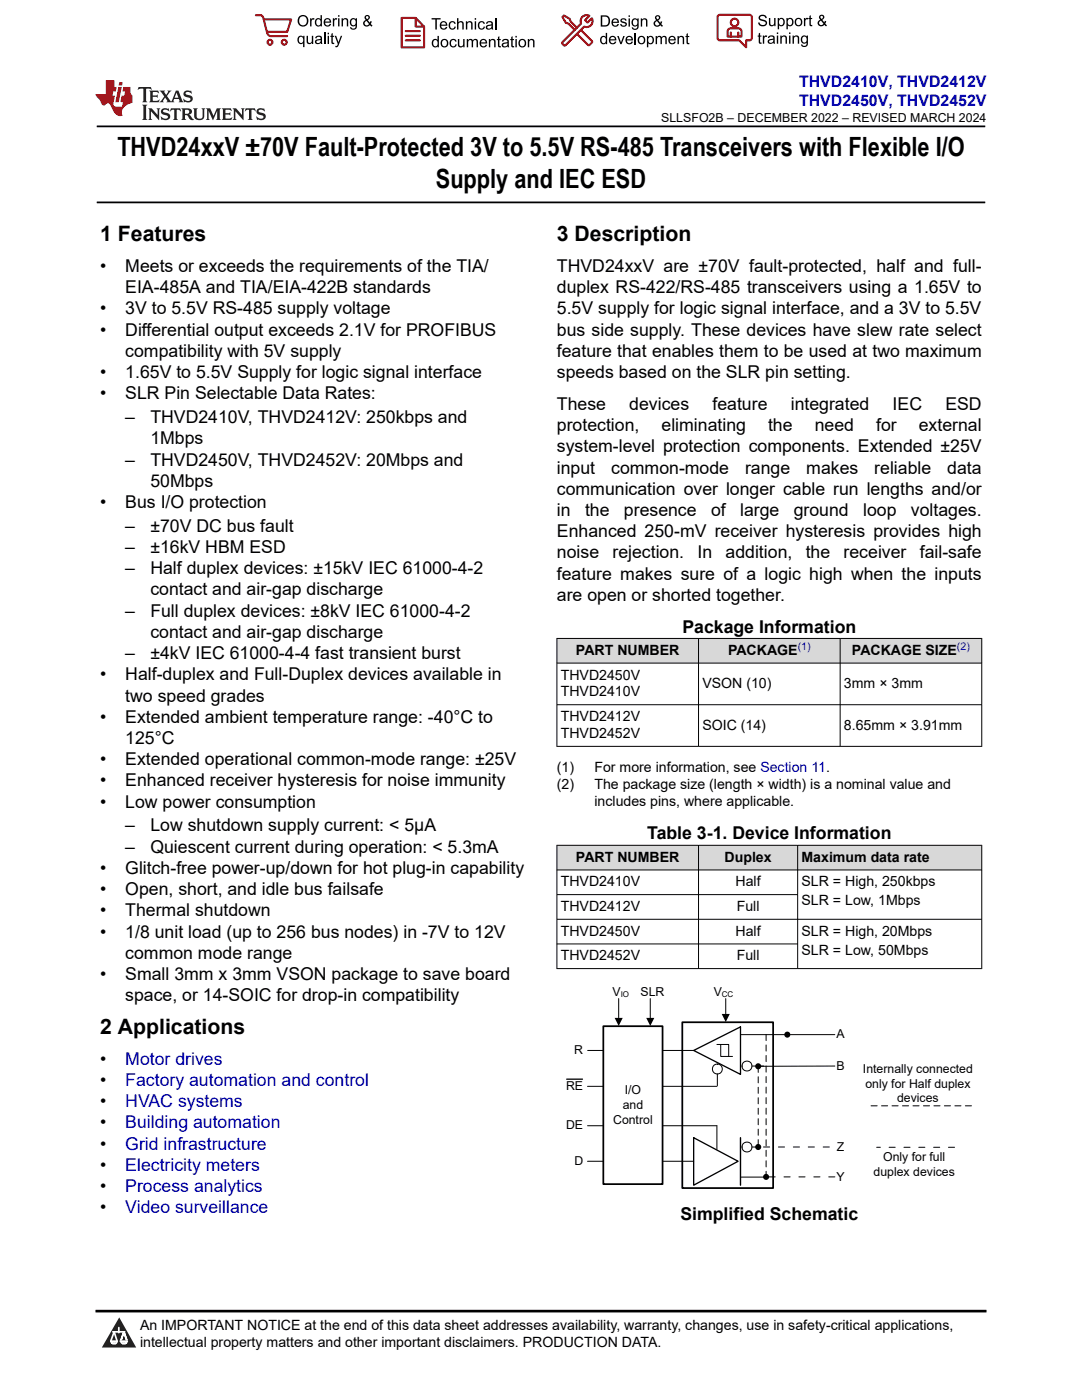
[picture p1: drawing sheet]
<svg xmlns="http://www.w3.org/2000/svg" width="216mm" height="279mm" viewBox="0 0 216 279" stroke-linecap="round" stroke-linejoin="round" font-family="sans-serif">
<path d="M19.3 25.2h177.3M19.3 40.4h177.3" fill="none" stroke="#000" stroke-width=".35"/>
<g fill="#d8d8d8">
<path d="M111.1 127.4h84.8v4.9h-84.8z" fill-rule="evenodd"/>
<path d="M111.2 127.5h28.1v4.8h-28.1z" fill-rule="evenodd"/>
<path d="M139.4 127.5h28.2v4.8h-28.2z" fill-rule="evenodd"/>
<path d="M167.7 127.5h28.1v4.8h-28.1z" fill-rule="evenodd"/>
</g>
<path d="M111.1 127.4h84.9M111.1 132.3h84.9M111.1 127.4v21.6M139.4 127.4v21.6M167.6 127.4v21.6M195.9 127.4v21.6M111.1 140.6h84.9M111.1 149h84.9" fill="none" stroke="#000" stroke-width=".2"/>
<g fill="#d8d8d8">
<path d="M111.1 168.7h84.8v4.9h-84.8z" fill-rule="evenodd"/>
<path d="M111.2 168.8h28.1v4.8h-28.1z" fill-rule="evenodd"/>
<path d="M139.4 168.8h19.7v4.8h-19.7z" fill-rule="evenodd"/>
<path d="M159.2 168.8h36.6v4.8h-36.6z" fill-rule="evenodd"/>
</g>
<path d="M111.1 168.7h84.9M111.1 173.6h84.9M111.1 178.5h48.1M111.1 168.6v24.8M139.4 168.6v24.8M159.2 168.6v24.8M195.9 168.6v24.8M111.1 188.4h48.1M196 183.5h-84.9M196 193.3h-84.9" fill="none" stroke="#000" stroke-width=".2"/>
<path d="M136.1 204h18.2v33.1h-18.2z" fill-rule="evenodd" fill="#fff"/>
<path d="M136.1 204h18.2v33.1h-18.2z" fill="none" stroke="#000" stroke-width=".35"/>
<path d="M117.2 216.8h25.9M117.3 209.6h21.1M143 208.4h2.4v2.4M143.8 208.4v2.4h2.4M147.8 206.5h9.3M117.2 231.8h21.2M117.2 224.7h25.9l-.1 4.7M147.8 234.9h5.1" fill="none" stroke="#000" stroke-width=".2"/>
<path d="M151.3 212.8v16.1M152.9 206.4v28.5" fill="none" stroke="#000" stroke-width=".2" stroke-dasharray="1.2 .9"/>
<path d="M138.4 209.6l9.4-4.7v9.5zM138.4 227.1l8.9 4.7-8.9 4.7z" fill="none" stroke="#000" stroke-width=".26"/>
<path d="M147.8 227.1v9.4" fill="none" stroke="#000" stroke-width=".28"/>
<circle cx="149.1" cy="228.9" r=".99" fill="#fff"/>
<g fill="none" stroke="#000" stroke-width=".2">
<path d="M150 228.9h1.5"/>
<circle cx="149.1" cy="228.9" r=".99"/>
</g>
<circle cx="149.1" cy="212.8" r=".99" fill="#fff"/>
<g fill="none" stroke="#000" stroke-width=".2">
<path d="M150 212.8h2.4"/>
<circle cx="149.1" cy="212.8" r=".99"/>
</g>
<circle cx="143.1" cy="213.4" r=".99" fill="#fff"/>
<g fill="none" stroke="#000" stroke-width=".2">
<path d="M143.1 214.3v2.4M157.7 206.5h8.9M166.6 212.8h-14.7"/>
<circle cx="143.1" cy="213.4" r=".99"/>
</g>
<g fill="#000">
<circle cx="151.3" cy="212.8" r=".6"/>
<circle cx="157.1" cy="206.5" r=".6"/>
</g>
<path d="M120.4 204.8h11.8v31.5h-11.8z" fill-rule="evenodd" fill="#fff"/>
<path d="M120.4 204.8h11.8v31.5h-11.8z" fill="none" stroke="#000" stroke-width=".35"/>
<path d="M123.5 199.3v4M129.8 199.3v4M144.8 199.3v3.2" fill="none" stroke="#000" stroke-width=".2"/>
<g fill="#000">
<path d="M122.6 203.1h1.7l-.8 1.7zM128.9 203.1h1.7l-.8 1.7zM144 202.4h1.6l-.8 1.6z"/>
<circle cx="151.3" cy="228.9" r=".6"/>
<circle cx="152.9" cy="234.9" r=".6"/>
</g>
<path d="M165.5 228.9h-13.6M166.6 234.9h-13.1" fill="none" stroke="#000" stroke-width=".2" stroke-dasharray="1.2 1.8"/>
<path d="M190.5 229h-15.6" fill="none" stroke="#000" stroke-width=".2" stroke-dasharray="1.2 1.7"/>
<path d="M113.1 215.4h3.1" fill="none" stroke="#000" stroke-width=".26"/>
<path d="M193.8 220.7h-20.4" fill="none" stroke="#000" stroke-width=".2" stroke-dasharray="1.2 .9"/>
<path d="M0 0h215.9v23.8h-215.9z" fill-rule="evenodd" fill="#fff"/>
<path d="M27.7 17.4l-.2 .6 .5-.3h.6v.1v2.2l-.2 .4h1l-.2-.4v-2.2v-.1h.5l.5 .3-.1-.6zM29.8 18.1l.2 .4v1.5l-.2 .4h1.9l.1-.6a1.08 1.08 0 0 1-1.3 .2v-.7h.6l.4 .2v-.6l-.4 .2h-.6v-.6l.2-.1a1 1 0 0 1 1 .2l-.1-.5zM31.8 18.1l1 1.1-1 1.2h.9l-.2-.2 .4-.7 .5 .7-.2 .2h1.6l-.2-.2 .1-.4h1l.1 .4-.1 .2h.9l-.2-.3-.8-2h-.5l-1 2.2-.8-1.1 .9-1.1h-.8l.2 .2-.5 .7-.3-.7 .1-.2zM35.2 18.5l.4 1h-.8zM36.8 18.2a.65 .65 0 0 0-.2 .7 .65 .65 0 0 0 .6 .5l.7 .2 .1 .2a.79 .79 0 0 1-.7 .4 .79 .79 0 0 1-.7-.5l.1 .7 .2-.1a.93 .93 0 0 0 1.1 .1 .93 .93 0 0 0 .4-1 1.46 1.46 0 0 0-1.2-.6l-.1-.3a1.09 1.09 0 0 1 1.2 .2l-.2-.6-.1 .1-.6-.2zM28.4 20.9l.2 .4v2.3l-.2 .3h1l-.2-.3v-2.3l.2-.4zM29.6 21.6l.2 .4v1.6l-.2 .3h.8l-.3-.3v-1.4l1.7 1.8v-2l.2-.4h-.8l.2 .2 .1 1.1-1.2-1.3zM32.3 21.8a.65 .65 0 0 0-.2 .7 .65 .65 0 0 0 .7 .4l.6 .2 .1 .2a.79 .79 0 0 1-.7 .4 .79 .79 0 0 1-.7-.5l.1 .7 .2-.1a.93 .93 0 0 0 1.1 .1 .93 .93 0 0 0 .4-.9 1.46 1.46 0 0 0-1.2-.6l-.1-.4a1.09 1.09 0 0 1 1.2 .2l-.2-.6-.1 .1-.6-.1zM34.1 21.6l-.1 .7a.63 .63 0 0 1 .7-.4l.1 1.7-.3 .3h1l-.2-.3v-1.7a.66 .66 0 0 1 .8 .4l-.1-.7zM36.2 21.6l.2 .4v1.6l-.2 .3h.9l-.2-.2v-.7h.5l.1 .2a.79 .79 0 0 0 1.2 .6l-1-.9a.61 .61 0 0 0 .6-.6 .61 .61 0 0 0-.5-.6zM36.9 21.9h.2a.47 .47 0 0 1 .5 .1 .47 .47 0 0 1 .1 .5l-.2 .2h-.6zM38.5 21.6l.2 .2a2.27 2.27 0 0 0 .4 2 1.04 1.04 0 0 0 1.7-.7v-1.3l.2-.2h-.8l.2 .4v1.1a.6 .6 0 0 1-.6 .6 .6 .6 0 0 1-.6-.6v-1.1l.3-.4zM41.1 21.6l.2 .4v1.6l-.2 .3h.7l-.2-.3v-1.5l.9 1.9 .8-1.9v1.5l-.2 .3h1l-.3-.3v-1.6l.3-.4h-.8l-.7 1.5-.7-1.5zM44.3 21.6l.2 .4v1.6l-.2 .3h1.9l.1-.5a1.09 1.09 0 0 1-1.3 .1v-.6h.6l.4 .1v-.6l-.4 .2h-.6v-.6l.2-.1a1.01 1.01 0 0 1 1 .3l-.1-.6zM46.4 21.6l.3 .4v1.6l-.3 .3h.8l-.2-.3v-1.4l1.6 1.8v-2l.2-.4h-.7l.2 .2v1.1l-1.2-1.3zM49 21.6l-.1 .7a.63 .63 0 0 1 .8-.4v1.7l-.3 .3h1l-.2-.3v-1.7a.66 .66 0 0 1 .8 .4l-.1-.7zM51.4 21.8a.65 .65 0 0 0-.2 .7 .65 .65 0 0 0 .6 .4l.6 .2 .2 .2a.79 .79 0 0 1-.8 .4 .79 .79 0 0 1-.6-.5l.1 .7 .2-.1a.93 .93 0 0 0 1 .1 .93 .93 0 0 0 .5-.9 1.46 1.46 0 0 0-1.3-.6l-.1-.4a1.09 1.09 0 0 1 1.3 .2l-.2-.6-.2 .1-.5-.1z" fill="#231f20"/>
<path d="M21.1 16v2.8h-2.1l.1 .3 .9 1a.95 .95 0 0 0 .9 .9 .59 .59 0 0 1 .6-.4 .59 .59 0 0 1 .5 .4l.4 .8a1.59 1.59 0 0 0 2.1 1.3 1.61 1.61 0 0 1 1-2.2l1-.4-.1-1.5a1.59 1.59 0 0 1-.4-1.6h-1.4l-.2 .9h.5l-.1 .8h-.5l-.2 1v.2l.4 .1-.2 .9h-.6a.73 .73 0 0 1-1.1-.7l.3-1.5h-.5l.2-.8h.5l.2-.9h-.5v-1.4zM23.6 17.4l-.6 3h.7l.6-3zM23.8 16.4l-.1 .7h.7l.1-.7z" fill="#ed1c24"/>
<g fill="#000">
<path d="M59.4 4.2a1.12 1.12 0 0 1 2.2 0 1.12 1.12 0 0 1-2.2 0zM59.9 3.5a.89 .89 0 0 0-.1 1.1 .89 .89 0 0 0 1.1 .4 .88 .88 0 0 0 .3-1.3 .88 .88 0 0 0-1.3-.2z" fill-rule="evenodd"/>
<path d="M59.5 7.3l.5-.2 .5 .3v-.3h.3v2.3h-.3v-.8a.74 .74 0 0 1-1 0 .74 .74 0 0 1-.1-1zM59.8 7.5a.57 .57 0 0 0-.2 .7 .57 .57 0 0 0 .8 .2 .57 .57 0 0 0 .1-.7 .57 .57 0 0 0-.7-.2z" fill-rule="evenodd"/>
<path d="M61.9 3.6h.2v.3l.2-.2 .3-.1 .2 .1-.1 .3a.36 .36 0 0 0-.5 0 .36 .36 0 0 0 0 .4v.9h-.3z" fill-rule="evenodd"/>
<path d="M61.2 7.1h.3v.9a.41 .41 0 0 0 .4 .6 .41 .41 0 0 0 .3-.6v-.9h.3v1.7h-.2v-.3a.58 .58 0 0 1-.7 .3 .58 .58 0 0 1-.4-.6z" fill-rule="evenodd"/>
<path d="M63 3.8l.5-.2 .5 .2v-.8h.2v2.3h-.2v-.2a.75 .75 0 0 1-1-.1 .75 .75 0 0 1-.1-1zM63.2 4a.57 .57 0 0 0-.1 .7 .57 .57 0 0 0 .8 .2 .57 .57 0 0 0 .1-.7 .57 .57 0 0 0-.8-.2z" fill-rule="evenodd"/>
<path d="M63 7.3a.74 .74 0 0 1 1-.1 .74 .74 0 0 1 .3 .9v.7h-.3v-.2a.57 .57 0 0 1-.8 .2 .57 .57 0 0 1-.2-.8l1-.3a.41 .41 0 0 0-.4-.4 .41 .41 0 0 0-.4 .4l-.3-.1zM63.2 8.2a.35 .35 0 0 0 .2 .5 .35 .35 0 0 0 .5-.3l.1-.4z" fill-rule="evenodd"/>
<path d="M65.4 6.5h.3v.3h-.3zM65.4 7.1h.3v1.7h-.3z" fill-rule="evenodd"/>
<path d="M64.8 3.8a.76 .76 0 0 1 .9-.1 .76 .76 0 0 1 .4 .8h-1.2a.47 .47 0 0 0 .3 .6 .47 .47 0 0 0 .6-.4l.3 .1a.82 .82 0 0 1-1.3 .3 .82 .82 0 0 1 0-1.3zM65 4l-.1 .3h.9l-.3-.4z" fill-rule="evenodd"/>
<path d="M66.4 3.6h.3v.3l.1-.2 .4-.1 .1 .1-.1 .3a.36 .36 0 0 0-.4 0 .36 .36 0 0 0-.1 .4v.9h-.3z" fill-rule="evenodd"/>
<path d="M66.1 6.7l.3-.1v.5h.3v.3h-.3v.9l.1 .2h.2v.3a.41 .41 0 0 1-.4-.1 .41 .41 0 0 1-.2-.4v-.9h-.2v-.3h.2z" fill-rule="evenodd"/>
<path d="M66.8 7.1h.3l.4 1.4 .5-1.4h.3l-.6 1.7a.57 .57 0 0 1-.8 .6v-.3a.37 .37 0 0 0 .5-.3z" fill-rule="evenodd"/>
<path d="M67.5 3h.2v.3h-.2zM67.5 3.6h.2v1.7h-.2z" fill-rule="evenodd"/>
<path d="M68.2 3.6h.2v.3a.58 .58 0 0 1 .7-.3 .58 .58 0 0 1 .4 .7v1h-.3v-1a.4 .4 0 0 0-.4-.5 .4 .4 0 0 0-.4 .6v.9h-.2z" fill-rule="evenodd"/>
<path d="M70 3.8l.5-.2 .5 .2v-.2h.2v1.5a.71 .71 0 0 1-.5 .8 .71 .71 0 0 1-.8-.5h.2a.46 .46 0 0 0 .6 .3 .46 .46 0 0 0 .3-.6 .78 .78 0 0 1-1.1-.2 .78 .78 0 0 1 .1-1.1zM70.2 4a.53 .53 0 0 0-.1 .8 .53 .53 0 0 0 .8 0 .54 .54 0 0 0 0-.7 .54 .54 0 0 0-.7-.1z" fill-rule="evenodd"/>
<path d="M72.9 3.1a.53 .53 0 0 1 .8 .1 .53 .53 0 0 1-.3 .8l.4 .5 .1-.3 .3 .1-.2 .5 .3 .3-.2 .2-.3-.3a.71 .71 0 0 1-1.2 .1 .71 .71 0 0 1 .4-1.1l-.3-.5zM73 3.5a.3 .3 0 0 0 .6 0 .3 .3 0 0 0-.6 0zM72.9 4.3a.45 .45 0 0 0 0 .7 .45 .45 0 0 0 .7-.2l-.5-.6z" fill-rule="evenodd"/>
<path d="M86.1 3.6h1.8v.3h-.7v2h-.3v-2h-.8z" fill-rule="evenodd"/>
<path d="M86.3 8l.5-.2 .5 .2v-.8h.3v2.2h-.3v-.2a.76 .76 0 0 1-1 0 .76 .76 0 0 1-.1-1zM86.6 8.1a.58 .58 0 0 0-.2 .8 .58 .58 0 0 0 .8 .2 .58 .58 0 0 0 .1-.8 .58 .58 0 0 0-.7-.2z" fill-rule="evenodd"/>
<path d="M88.2 7.9a.81 .81 0 0 1 1.1 .2 .81 .81 0 0 1-.2 1.1 .81 .81 0 0 1-1.1-.1l-.1-.8zM88.3 8.1a.57 .57 0 0 0 0 .9 .57 .57 0 0 0 .8 0 .57 .57 0 0 0 0-.8 .57 .57 0 0 0-.8-.1z" fill-rule="evenodd"/>
<path d="M88 4.4a.77 .77 0 0 1 .9-.1 .77 .77 0 0 1 .4 .8h-1.3a.48 .48 0 0 0 .4 .6 .48 .48 0 0 0 .6-.3h.3a.83 .83 0 0 1-1.3 .4 .83 .83 0 0 1 0-1.4zM88.2 4.6l-.2 .3h1l-.3-.4z" fill-rule="evenodd"/>
<path d="M89.7 4.4a.7 .7 0 0 1 1.2 .3l-.2 .1a.45 .45 0 0 0-.6-.3 .45 .45 0 0 0-.3 .6 .45 .45 0 0 0 .3 .6 .45 .45 0 0 0 .6-.4h.3a.76 .76 0 0 1-1.1 .6 .76 .76 0 0 1-.3-1.1z" fill-rule="evenodd"/>
<path d="M89.9 8a.7 .7 0 0 1 1.2 .3h-.3a.45 .45 0 0 0-.5-.3 .45 .45 0 0 0-.3 .6 .45 .45 0 0 0 .3 .6 .45 .45 0 0 0 .6-.4l.2 .1a.76 .76 0 0 1-1 .5 .76 .76 0 0 1-.4-1.1z" fill-rule="evenodd"/>
<path d="M91.2 3.6h.3v.8a.59 .59 0 0 1 .7-.2 .59 .59 0 0 1 .3 .7v1h-.2v-1a.4 .4 0 0 0-.5-.4 .4 .4 0 0 0-.3 .5v.9h-.3z" fill-rule="evenodd"/>
<path d="M91.4 7.8h.2v.9a.41 .41 0 0 0 .5 .5 .41 .41 0 0 0 .3-.5v-.9h.3v1.6h-.3v-.2a.58 .58 0 0 1-.7 .3 .58 .58 0 0 1-.3-.7z" fill-rule="evenodd"/>
<path d="M93 4.2h.2v.3a.59 .59 0 0 1 .7-.3 .59 .59 0 0 1 .4 .7v1h-.3v-1a.41 .41 0 0 0-.4-.5 .41 .41 0 0 0-.4 .6v.9h-.2z" fill-rule="evenodd"/>
<path d="M93.1 7.8h.3v.2a.56 .56 0 0 1 1 0 .54 .54 0 0 1 .6-.2 .54 .54 0 0 1 .4 .5v1.1h-.3v-1a.34 .34 0 0 0-.3-.4 .34 .34 0 0 0-.4 .3v1.1h-.3v-1a.38 .38 0 0 0-.5-.4 .38 .38 0 0 0-.2 .6v.8h-.3z" fill-rule="evenodd"/>
<path d="M94.7 3.6h.3v.3h-.3zM94.7 4.2h.3v1.7h-.3z" fill-rule="evenodd"/>
<path d="M95.5 4.4a.7 .7 0 0 1 1.3 .3l-.3 .1a.45 .45 0 0 0-.6-.3 .45 .45 0 0 0-.3 .6 .45 .45 0 0 0 .3 .6 .45 .45 0 0 0 .6-.4h.3a.76 .76 0 0 1-1.1 .6 .76 .76 0 0 1-.3-1.1z" fill-rule="evenodd"/>
<path d="M95.9 8a.77 .77 0 0 1 .9-.2 .77 .77 0 0 1 .4 .9h-1.2a.48 .48 0 0 0 .3 .5 .48 .48 0 0 0 .6-.3h.3a.83 .83 0 0 1-1.3 .4 .83 .83 0 0 1 0-1.3zM96.1 8.1l-.1 .4h.9l-.2-.5z" fill-rule="evenodd"/>
<path d="M97.5 7.8h.3v.2a.59 .59 0 0 1 .7-.2 .59 .59 0 0 1 .4 .6v1h-.3v-1a.41 .41 0 0 0-.5-.4 .41 .41 0 0 0-.3 .5v.9h-.3z" fill-rule="evenodd"/>
<path d="M97.1 4.4a.74 .74 0 0 1 1-.1 .74 .74 0 0 1 .3 .9v.7h-.3v-.2a.59 .59 0 0 1-.8 .2 .59 .59 0 0 1-.3-.8l1.1-.3a.42 .42 0 0 0-.4-.4 .42 .42 0 0 0-.5 .4l-.2-.1zM97.3 5.3a.36 .36 0 0 0 .2 .5 .36 .36 0 0 0 .5-.2l.1-.5z" fill-rule="evenodd"/>
<path d="M99.4 7.4l.2-.2v.6h.3v.2h-.3v1l.1 .2h.2l.1 .2a.41 .41 0 0 1-.5 0 .41 .41 0 0 1-.1-.4v-1h-.2v-.2h.2z" fill-rule="evenodd"/>
<path d="M100.3 8a.74 .74 0 0 1 .9-.2 .74 .74 0 0 1 .3 .9l.1 .7h-.3v-.2a.59 .59 0 0 1-.8 .3 .59 .59 0 0 1-.3-.8l1-.3a.42 .42 0 0 0-.3-.4 .42 .42 0 0 0-.5 .3h-.3zM100.5 8.8a.36 .36 0 0 0 .1 .5 .36 .36 0 0 0 .5-.2l.2-.5z" fill-rule="evenodd"/>
<path d="M102 7.4l.3-.2v.6h.3v.2h-.3v1l.1 .2h.2v.2a.41 .41 0 0 1-.5 0 .41 .41 0 0 1-.1-.4v-1h-.2v-.2h.2z" fill-rule="evenodd"/>
<path d="M102.8 7.2h.3v.3h-.3zM102.8 7.8h.3v1.6h-.3z" fill-rule="evenodd"/>
<path d="M103.7 7.9a.81 .81 0 0 1 1.1 .2 .81 .81 0 0 1-.1 1.1 .81 .81 0 0 1-1.2-.1v-.8zM103.9 8.1a.57 .57 0 0 0-.1 .9 .57 .57 0 0 0 .8 0 .57 .57 0 0 0 0-.8 .57 .57 0 0 0-.7-.1z" fill-rule="evenodd"/>
<path d="M105.3 7.8h.3v.2a.59 .59 0 0 1 .7-.2 .59 .59 0 0 1 .4 .6v1h-.3v-1a.41 .41 0 0 0-.5-.4 .41 .41 0 0 0-.3 .5v.9h-.3z" fill-rule="evenodd"/>
<path d="M119.9 3.1h.7a1.12 1.12 0 0 1 1.1 1.1 1.12 1.12 0 0 1-1 1.1h-.8zM120.2 3.3v1.7h.4a.86 .86 0 0 0 .8-.8 .86 .86 0 0 0-.8-.9z" fill-rule="evenodd"/>
<path d="M119.9 7.4l.5-.3 .5 .3v-.8h.2v2.2h-.2v-.2a.75 .75 0 0 1-1 0 .75 .75 0 0 1-.1-1zM120.1 7.5a.57 .57 0 0 0-.1 .8 .57 .57 0 0 0 .8 .2 .57 .57 0 0 0 .1-.8 .57 .57 0 0 0-.8-.2z" fill-rule="evenodd"/>
<path d="M121.7 7.4a.76 .76 0 0 1 .9-.2 .76 .76 0 0 1 .4 .9h-1.2a.47 .47 0 0 0 .3 .5 .47 .47 0 0 0 .6-.3h.3a.82 .82 0 0 1-1.3 .4 .82 .82 0 0 1 0-1.3zM121.9 7.5l-.1 .3h.9l-.3-.4z" fill-rule="evenodd"/>
<path d="M122.2 3.9a.76 .76 0 0 1 .9-.2 .76 .76 0 0 1 .4 .9h-1.2a.47 .47 0 0 0 .4 .5 .47 .47 0 0 0 .5-.3h.3a.82 .82 0 0 1-1.3 .4 .82 .82 0 0 1 0-1.3zM122.5 4l-.2 .3h.9l-.2-.4z" fill-rule="evenodd"/>
<path d="M123.9 3.8a.71 .71 0 0 1 1.1 .3h-.2a.32 .32 0 0 0-.4-.3 .32 .32 0 0 0-.3 .4h.1a.75 .75 0 0 1 .9 .8 .72 .72 0 0 1-.7 .3 .72 .72 0 0 1-.7-.5h.3a.36 .36 0 0 0 .4 .4 .36 .36 0 0 0 .3-.5 .8 .8 0 0 1-.9-.7z" fill-rule="evenodd"/>
<path d="M123.2 7.2h.3l.4 1.3 .5-1.3h.3l-.7 1.6h-.2z" fill-rule="evenodd"/>
<path d="M125.4 3.1h.3v.3h-.3zM125.4 3.7h.3v1.6h-.3z" fill-rule="evenodd"/>
<path d="M125 7.4a.76 .76 0 0 1 .9-.2 .76 .76 0 0 1 .4 .9h-1.2a.47 .47 0 0 0 .3 .5 .47 .47 0 0 0 .6-.3h.3a.82 .82 0 0 1-1.3 .4 .82 .82 0 0 1 0-1.3zM125.2 7.5l-.1 .3h.9l-.2-.4z" fill-rule="evenodd"/>
<path d="M126.2 3.9l.5-.3 .5 .3v-.2h.2v1.4a.71 .71 0 0 1-.5 .8 .71 .71 0 0 1-.8-.5l.2 .1a.46 .46 0 0 0 .6 .2 .46 .46 0 0 0 .3-.6 .78 .78 0 0 1-1.1-.1 .78 .78 0 0 1 .1-1.1zM126.4 4a.53 .53 0 0 0-.1 .8 .53 .53 0 0 0 .8 0 .54 .54 0 0 0 0-.7 .54 .54 0 0 0-.7-.1z" fill-rule="evenodd"/>
<path d="M127.5 7.3a.8 .8 0 0 1 1.1 .2 .8 .8 0 0 1-.1 1.1 .8 .8 0 0 1-1.2-.1v-.8zM127.7 7.5a.56 .56 0 0 0-.1 .9 .56 .56 0 0 0 .8-.1 .56 .56 0 0 0 0-.7 .56 .56 0 0 0-.7-.1z" fill-rule="evenodd"/>
<path d="M127.9 3.7h.2v.2a.58 .58 0 0 1 .7-.2 .58 .58 0 0 1 .4 .6v1h-.3v-1a.4 .4 0 0 0-.4-.4 .4 .4 0 0 0-.4 .5v.9h-.2z" fill-rule="evenodd"/>
<path d="M129.1 7.2h.2v.2a.72 .72 0 0 1 1-.1 .72 .72 0 0 1 .2 1 .64 .64 0 0 1-.5 .5 .64 .64 0 0 1-.6-.2v.8h-.3zM129.5 7.5a.56 .56 0 0 0-.2 .8 .56 .56 0 0 0 .8 .2 .56 .56 0 0 0 .1-.8 .56 .56 0 0 0-.7-.2z" fill-rule="evenodd"/>
<path d="M130.8 7.2h.3v.2a.55 .55 0 0 1 .9 0 .53 .53 0 0 1 .6-.3 .53 .53 0 0 1 .4 .6v1.1h-.2v-1a.34 .34 0 0 0-.3-.4 .34 .34 0 0 0-.4 .3v1.1h-.3v-1a.37 .37 0 0 0-.5-.4 .37 .37 0 0 0-.2 .6v.8h-.3z" fill-rule="evenodd"/>
<path d="M130.8 3.2a.53 .53 0 0 1 .9 .1 .53 .53 0 0 1-.4 .8l.4 .5 .2-.4 .2 .1-.2 .5 .4 .3-.2 .3-.3-.4a.71 .71 0 0 1-1.2 .1 .71 .71 0 0 1 .3-1.1l-.2-.5zM130.9 3.6a.3 .3 0 0 0 .6 0 .3 .3 0 0 0-.6 0zM130.9 4.3a.45 .45 0 0 0 0 .7 .45 .45 0 0 0 .7-.2l-.5-.6z" fill-rule="evenodd"/>
<path d="M133.6 7.4a.76 .76 0 0 1 .9-.2 .76 .76 0 0 1 .3 .9h-1.2a.47 .47 0 0 0 .4 .5 .47 .47 0 0 0 .6-.3h.2a.82 .82 0 0 1-1.2 .4 .82 .82 0 0 1 0-1.3zM133.8 7.5l-.2 .3h1l-.3-.4z" fill-rule="evenodd"/>
<path d="M135.2 7.2h.2v.2a.58 .58 0 0 1 .7-.2 .58 .58 0 0 1 .4 .6v1h-.3v-1a.4 .4 0 0 0-.4-.4 .4 .4 0 0 0-.3 .5v.9h-.3z" fill-rule="evenodd"/>
<path d="M137 6.8l.3-.2v.6h.2v.2h-.2v1v.2h.2l.1 .2a.41 .41 0 0 1-.5 0 .41 .41 0 0 1-.1-.5v-.9h-.2v-.2h.2z" fill-rule="evenodd"/>
<path d="M151.6 3.1a.88 .88 0 0 1 1.4 .5h-.3a.49 .49 0 0 0-.5-.5 .49 .49 0 0 0-.5 .6l.1 .1a1.06 1.06 0 0 1 1.2 1 .95 .95 0 0 1-.9 .4 .95 .95 0 0 1-.8-.7h.3a.58 .58 0 0 0 .6 .5 .58 .58 0 0 0 .5-.6l-.2-.1a.95 .95 0 0 1-1.1-.9z" fill-rule="evenodd"/>
<path d="M151.4 6.7l.3-.2v.6h.2v.2h-.2v1v.2h.2l.1 .2a.41 .41 0 0 1-.5 0 .41 .41 0 0 1-.1-.5v-.9h-.2v-.2h.2z" fill-rule="evenodd"/>
<path d="M152.2 7.1h.3v.2l.1-.2h.4h.1l-.1 .3a.36 .36 0 0 0-.4 0 .36 .36 0 0 0-.1 .5v.8h-.3z" fill-rule="evenodd"/>
<path d="M153.3 7.3a.74 .74 0 0 1 1-.2 .74 .74 0 0 1 .3 .9l.1 .7h-.3l-.1-.2a.57 .57 0 0 1-.8 .3 .57 .57 0 0 1-.1-.9l.9-.2a.41 .41 0 0 0-.4-.4 .41 .41 0 0 0-.4 .3h-.3zM153.5 8.1a.35 .35 0 0 0 .2 .5 .35 .35 0 0 0 .5-.2l.1-.5z" fill-rule="evenodd"/>
<path d="M153.4 3.6h.3v.9a.41 .41 0 0 0 .4 .5 .41 .41 0 0 0 .4-.5v-.9h.2v1.6h-.2v-.2a.58 .58 0 0 1-.7 .2 .58 .58 0 0 1-.4-.6z" fill-rule="evenodd"/>
<path d="M155 6.5h.3v.3h-.3zM155 7.1h.3v1.6h-.3z" fill-rule="evenodd"/>
<path d="M155.2 3.6h.2v.2a.72 .72 0 0 1 1-.1 .72 .72 0 0 1 .2 1 .64 .64 0 0 1-.5 .5 .64 .64 0 0 1-.6-.2v.8h-.3zM155.6 3.9a.56 .56 0 0 0-.2 .8 .56 .56 0 0 0 .8 .2 .56 .56 0 0 0 .1-.8 .56 .56 0 0 0-.7-.2z" fill-rule="evenodd"/>
<path d="M155.7 7.1h.3v.2a.58 .58 0 0 1 .7-.2 .58 .58 0 0 1 .3 .6v1h-.3v-1a.4 .4 0 0 0-.4-.4 .4 .4 0 0 0-.3 .5v.9h-.3z" fill-rule="evenodd"/>
<path d="M156.9 3.6h.3v.2a.72 .72 0 0 1 .9-.1 .72 .72 0 0 1 .2 1 .64 .64 0 0 1-.4 .5 .64 .64 0 0 1-.7-.2v.8h-.3zM157.3 3.9a.56 .56 0 0 0-.1 .8 .56 .56 0 0 0 .7 .2 .56 .56 0 0 0 .2-.8 .56 .56 0 0 0-.8-.2z" fill-rule="evenodd"/>
<path d="M157.4 6.5h.3v.3h-.3zM157.4 7.1h.3v1.6h-.3z" fill-rule="evenodd"/>
<path d="M158.1 7.1h.3v.2a.58 .58 0 0 1 .7-.2 .58 .58 0 0 1 .4 .6v1h-.3v-1a.4 .4 0 0 0-.5-.4 .4 .4 0 0 0-.3 .5v.9h-.3z" fill-rule="evenodd"/>
<path d="M158.8 3.7a.8 .8 0 0 1 1.1 .2 .8 .8 0 0 1-.1 1.1 .8 .8 0 0 1-1.1-.1l-.1-.8zM159 3.9a.56 .56 0 0 0-.1 .9 .56 .56 0 0 0 .9 0 .56 .56 0 0 0-.1-.8 .56 .56 0 0 0-.7-.1z" fill-rule="evenodd"/>
<path d="M160 7.3l.5-.2 .5 .2v-.2h.2v1.4a.71 .71 0 0 1-.5 .9 .71 .71 0 0 1-.9-.5h.3a.46 .46 0 0 0 .6 .2 .46 .46 0 0 0 .2-.6 .78 .78 0 0 1-1-.1 .78 .78 0 0 1 .1-1.1zM160.2 7.4a.53 .53 0 0 0-.1 .8 .53 .53 0 0 0 .8 0 .54 .54 0 0 0 0-.7 .54 .54 0 0 0-.7-.1z" fill-rule="evenodd"/>
<path d="M160.4 3.6h.3v.2l.1-.2h.4h.1l-.1 .3a.36 .36 0 0 0-.4 0 .36 .36 0 0 0-.1 .5v.8h-.3z" fill-rule="evenodd"/>
<path d="M161.5 3.2l.3-.2v.6h.3v.2h-.3v1v.2h.3v.2a.41 .41 0 0 1-.5 0 .41 .41 0 0 1-.1-.5v-.9h-.2v-.2h.2z" fill-rule="evenodd"/>
<path d="M163.6 3.1a.53 .53 0 0 1 .8 .1 .53 .53 0 0 1-.3 .8l.4 .5 .1-.3h.3l-.2 .5 .3 .3-.2 .3-.3-.3a.71 .71 0 0 1-1.2 .1 .71 .71 0 0 1 .4-1.2l-.3-.5zM163.7 3.5a.3 .3 0 0 0 .5 0 .3 .3 0 0 0-.5 0zM163.6 4.2a.45 .45 0 0 0 0 .8 .45 .45 0 0 0 .7-.3l-.5-.6z" fill-rule="evenodd"/>
</g>
<path d="M64.8 6.5v2.3M98.9 3.6v2.3M126.8 6.6v2.2" fill="none" stroke="#000" stroke-width=".28"/>
<g fill="none" stroke="#de0000" stroke-width=".42">
<path d="M51.1 3l1 .1a1.4 1.4 0 0 1 .6 1.2l.7 2.5a.95 .95 0 0 0 1.1 .4h2.8M52.7 3.9h5.4l-.8 2.4h-4M80.1 3.6h2.8v1.7h1.7v4.2h-4.5zM81 7.1h2.8M81 6.2h2.8M81 8.1h2.8M82.9 3.6l1.7 1.7M115.1 5.5l-1.3-1.2-.1-.5-1.2-.7-.3 .3 .7 1.1 .5 .2 1.3 1.3M115.9 6l2.2 2.2v.3l-.5 .5h-.3l-2.2-2.2zM115.9 6l.7-.7a1.19 1.19 0 0 0 1.3-.3 1.19 1.19 0 0 0 .2-1.4l-.9 .9-.4-.5 .8-.8a1.19 1.19 0 0 0-1.4 .1 1.19 1.19 0 0 0-.2 1.4l-3.8 3.7v.3l.3 .3h.3l2.3-2.2M143.2 3.2l.4-.2h6l.4 .2v4.4l-.2 .4-.9 .1v1.3l-1.4-1.3h-3.9l-.4-.3zM145.4 5.8l.4-.1h1.6a.61 .61 0 0 1 .6 .6v1h-2.8v-1z"/>
<path d="M145.8 6.5v.8M147.3 6.5v.8"/>
<circle cx="53.9" cy="8.4" r=".49"/>
<circle cx="56.7" cy="8.4" r=".49"/>
<circle cx="146.6" cy="4.5" r=".75"/>
</g>
<path d="M0 261.4h215.9v18h-215.9z" fill-rule="evenodd" fill="#fff"/>
<path d="M23.8 262.9l3.4 6h-6.9z" fill="#231f20"/>
<path d="M22.1 267.7h1.3l-.4 .5h-.3a.55 .55 0 0 1-.6-.5z" fill-rule="evenodd" fill="#fff"/>
<path d="M22.1 267.7h1.3l-.4 .5h-.3a.55 .55 0 0 1-.6-.5z" fill="none" stroke="#231f20" stroke-width=".34"/>
<path d="M22.1 267.7h1.3l-.4 .5h-.5zM22.6 265.8h.1M22.6 265.8h2.3zM23.7 265.9h.1M23.7 264.9v1zM24 267.7h.1" fill="none" stroke="#fff" stroke-width=".34"/>
<path d="M24.7 265.8l-.7 1.9z" fill="#fff"/>
<path d="M24.7 265.8l-.7 1.9z" fill="none" stroke="#fff" stroke-width=".34"/>
<path d="M24.7 265.8l.7 1.9z" fill="#fff"/>
<path d="M22.8 265.8l-.7 1.9zM22.8 265.8l.6 1.9zM24.7 265.8l.7 1.9zM25.3 267.7h.1" fill="none" stroke="#fff" stroke-width=".34"/>
<path d="M24.1 267.7h1.3a.65 .65 0 0 1-.6 .5 .65 .65 0 0 1-.7-.5z" fill-rule="evenodd" fill="#fff"/>
<path d="M24.1 267.7h1.3a.65 .65 0 0 1-.6 .5 .65 .65 0 0 1-.7-.5z" fill="none" stroke="#231f20" stroke-width=".34"/>
<path d="M24 267.7h.1M24.1 267.7h1.3l-.4 .5h-.5z" fill="none" stroke="#fff" stroke-width=".34"/>
<path d="M19 261.7h177.8" fill="none" stroke="#000" stroke-width=".53"/>
<g font-size="5.3">
<text x="23.4" y="31.2">THVD24xxV ±70V Fault-Protected 3V to 5.5V RS-485 Transceivers with Flexible I/O</text>
<text x="87" y="37.5">Supply and IEC ESD</text>
</g>
<g font-size="4.2">
<text x="20" y="48.1">1 Features</text>
<text x="111.1" y="48.1">3 Description</text>
<text x="20" y="206.4">2 Applications</text>
</g>
<g font-size="3.5">
<text x="20" y="54.3">•</text>
<text x="25" y="54.3">Meets or exceeds the requirements of the TIA/</text>
<text x="25" y="58.5">EIA-485A and TIA/EIA-422B standards</text>
<text x="111.1" y="54.3">THVD24xxV are ±70V fault-protected, half and full-</text>
<text x="111.1" y="58.5">duplex RS-422/RS-485 transceivers using a 1.65V to</text>
<text x="20" y="62.8">•</text>
<text x="25" y="62.8">3V to 5.5V RS-485 supply voltage</text>
<text x="111.1" y="62.8">5.5V supply for logic signal interface, and a 3V to 5.5V</text>
<text x="20" y="67">•</text>
<text x="25" y="67">Differential output exceeds 2.1V for PROFIBUS</text>
<text x="25" y="71.2">compatibility with 5V supply</text>
<text x="111.1" y="71.2">feature that enables them to be used at two maximum</text>
<text x="111.1" y="67">bus side supply. These devices have slew rate select</text>
<text x="20" y="75.5">•</text>
<text x="25" y="75.5">1.65V to 5.5V Supply for logic signal interface</text>
<text x="111.1" y="75.5">speeds based on the SLR pin setting.</text>
<text x="20" y="79.7">•</text>
<text x="25" y="79.7">SLR Pin Selectable Data Rates:</text>
<text x="111.1" y="81.8">These</text>
<text x="125.6" y="81.8">devices</text>
<text x="142.2" y="81.8">feature</text>
<text x="157.8" y="81.8">integrated</text>
<text x="178.1" y="81.8">IEC</text>
<text x="188.6" y="81.8">ESD</text>
<text x="25" y="84.4">–</text>
<text x="30" y="84.4">THVD2410V, THVD2412V: 250kbps and</text>
<text x="30" y="88.7">1Mbps</text>
<text x="111.1" y="86">protection,</text>
<text x="132" y="86">eliminating</text>
<text x="153.3" y="86">the</text>
<text x="162.6" y="86">need</text>
<text x="174.8" y="86">for</text>
<text x="183.3" y="86">external</text>
<text x="25" y="92.9">–</text>
<text x="30" y="92.9">THVD2450V, THVD2452V: 20Mbps and</text>
<text x="111.1" y="94.5">input</text>
<text x="111.1" y="90.3">system-level protection components. Extended ±25V</text>
<text x="122" y="94.5">common-mode</text>
<text x="148.7" y="94.5">range</text>
<text x="160.9" y="94.5">makes</text>
<text x="174.5" y="94.5">reliable</text>
<text x="189" y="94.5">data</text>
<text x="20" y="101.4">•</text>
<text x="25" y="101.4">Bus I/O protection</text>
<text x="30" y="97.1">50Mbps</text>
<text x="111.1" y="98.7">communication over longer cable run lengths and/or</text>
<text x="25" y="106.1">–</text>
<text x="30" y="106.1">±70V DC bus fault</text>
<text x="111.1" y="103">in</text>
<text x="111.1" y="107.2">Enhanced 250-mV receiver hysteresis provides high</text>
<text x="116.7" y="103">the</text>
<text x="124.5" y="103">presence</text>
<text x="141.9" y="103">of</text>
<text x="147.7" y="103">large</text>
<text x="158.4" y="103">ground</text>
<text x="172.2" y="103">loop</text>
<text x="181.8" y="103">voltages.</text>
<text x="25" y="110.4">–</text>
<text x="30" y="110.4">±16kV HBM ESD</text>
<text x="111.1" y="111.4">noise</text>
<text x="122.2" y="111.4">rejection.</text>
<text x="139.2" y="111.4">In</text>
<text x="144.8" y="111.4">addition,</text>
<text x="160.8" y="111.4">the</text>
<text x="168.3" y="111.4">receiver</text>
<text x="183.5" y="111.4">fail-safe</text>
<text x="25" y="114.6">–</text>
<text x="30" y="114.6">Half duplex devices: ±15kV IEC 61000-4-2</text>
<text x="30" y="118.8">contact and air-gap discharge</text>
<text x="111.1" y="115.7">feature makes sure of a logic high when the inputs</text>
<text x="111.1" y="119.9">are open or shorted together.</text>
<text x="25" y="123.1">–</text>
<text x="30" y="123.1">Full duplex devices: ±8kV IEC 61000-4-2</text>
<text x="25" y="131.5">–</text>
<text x="30" y="127.3">contact and air-gap discharge</text>
<text x="30" y="131.5">±4kV IEC 61000-4-4 fast transient burst</text>
<text x="136.2" y="126.3">Package Information</text>
<text x="20" y="135.8">•</text>
<text x="25" y="135.8">Half-duplex and Full-Duplex devices available in</text>
<text x="25" y="140">two speed grades</text>
<text x="20" y="144.2">•</text>
<text x="25" y="144.2">Extended ambient temperature range: -40°C to</text>
<text x="25" y="148.5">125°C</text>
<text x="20" y="152.7">•</text>
<text x="25" y="152.7">Extended operational common-mode range: ±25V</text>
<text x="20" y="156.9">•</text>
<text x="20" y="161.2">•</text>
<text x="25" y="156.9">Enhanced receiver hysteresis for noise immunity</text>
<text x="25" y="161.2">Low power consumption</text>
<text x="25" y="165.9">–</text>
<text x="30" y="165.9">Low shutdown supply current: &lt; 5µA</text>
<text x="129.1" y="167.5">Table 3-1. Device Information</text>
<text x="25" y="170.2">–</text>
<text x="30" y="170.2">Quiescent current during operation: &lt; 5.3mA</text>
<text x="20" y="174.4">•</text>
<text x="20" y="178.6">•</text>
<text x="25" y="174.4">Glitch-free power-up/down for hot plug-in capability</text>
<text x="25" y="178.6">Open, short, and idle bus failsafe</text>
<text x="20" y="182.9">•</text>
<text x="25" y="182.9">Thermal shutdown</text>
<text x="20" y="187.1">•</text>
<text x="25" y="187.1">1/8 unit load (up to 256 bus nodes) in -7V to 12V</text>
<text x="25" y="191.3">common mode range</text>
<text x="20" y="195.6">•</text>
<text x="25" y="195.6">Small 3mm x 3mm VSON package to save board</text>
<text x="25" y="199.8">space, or 14-SOIC for drop-in compatibility</text>
<text x="20" y="212.5">•</text>
<text x="20" y="216.7">•</text>
<text x="20" y="221">•</text>
<text x="20" y="225.2">•</text>
<text x="20" y="229.4">•</text>
<text x="20" y="233.7">•</text>
<text x="20" y="237.9">•</text>
<text x="20" y="242.1">•</text>
<text x="135.8" y="243.5">Simplified Schematic</text>
</g>
<g font-size="3.5" fill="#00f">
<text x="25" y="212.5">Motor drives</text>
<text x="25" y="216.7">Factory automation and control</text>
<text x="25" y="221">HVAC systems</text>
<text x="25" y="225.2">Building automation</text>
<text x="25" y="229.4">Grid infrastructure</text>
<text x="25" y="233.7">Electricity meters</text>
<text x="25" y="237.9">Process analytics</text>
<text x="25" y="242.1">Video surveillance</text>
</g>
<g font-size="3.2" fill="#00f">
<text x="159.4" y="17.3">THVD2410V, THVD2412V</text>
<text x="159.4" y="21.1">THVD2450V, THVD2452V</text>
</g>
<g font-size="2.8">
<text x="114.9" y="130.7">PART NUMBER</text>
<text x="145.3" y="130.7">PACKAGE</text>
<text x="170" y="130.7">PACKAGE SIZE</text>
<text x="111.9" y="135.6">THVD2450V</text>
<text x="140.2" y="137.3">VSON (10)</text>
<text x="168.4" y="137.3">3mm × 3mm</text>
<text x="111.9" y="139">THVD2410V</text>
<text x="111.9" y="143.9">THVD2412V</text>
<text x="111.9" y="147.3">THVD2452V</text>
<text x="140.2" y="145.6">SOIC (14)</text>
<text x="168.4" y="145.6">8.65mm × 3.91mm</text>
<text x="111.1" y="154.1">(1)</text>
<text x="118.6" y="154.1">For more information, see Section 11.</text>
<text x="111.1" y="157.5">(2)</text>
<text x="118.6" y="157.5">The package size (length × width) is a nominal value and</text>
<text x="118.6" y="160.9">includes pins, where applicable.</text>
<text x="114.9" y="172">PART NUMBER</text>
<text x="144.6" y="172">Duplex</text>
<text x="159.9" y="172">Maximum data rate</text>
<text x="111.9" y="176.9">THVD2410V</text>
<text x="146.8" y="176.9">Half</text>
<text x="159.9" y="176.9">SLR = High, 250kbps</text>
<text x="111.9" y="181.8">THVD2412V</text>
<text x="147" y="181.8">Full</text>
<text x="159.9" y="180.7">SLR = Low, 1Mbps</text>
<text x="111.9" y="186.7">THVD2450V</text>
<text x="111.9" y="191.7">THVD2452V</text>
<text x="146.8" y="186.7">Half</text>
<text x="147" y="191.7">Full</text>
<text x="159.9" y="186.7">SLR = High, 20Mbps</text>
<text x="159.9" y="190.5">SLR = Low, 50Mbps</text>
<text x="27.9" y="265.5">An IMPORTANT NOTICE at the end of this data sheet addresses availability, warranty, changes, use in safety-critical applications,</text>
<text x="27.9" y="268.9">intellectual property matters and other important disclaimers. PRODUCTION DATA.</text>
</g>
<g font-size="2.5">
<text x="131.9" y="24.3">SLLSFO2B – DECEMBER 2022 – REVISED MARCH 2024</text>
<text x="122.2" y="198.7">V</text>
<text x="127.8" y="198.7">SLR</text>
<text x="142.4" y="198.7">V</text>
<text x="166.9" y="207.2">A</text>
<text x="114.6" y="210.4">R</text>
<text x="166.9" y="213.5">B</text>
<text x="172.2" y="214.1">Internally connected</text>
<text x="112.9" y="217.5">RE</text>
<text x="124.3" y="221.3">and</text>
<text x="124.7" y="218.4">I/O</text>
<text x="172.7" y="217.1">only for Half duplex</text>
<text x="179" y="220">devices</text>
<text x="112.9" y="225.4">DE</text>
<text x="122.3" y="224.2">Control</text>
<text x="114.6" y="232.5">D</text>
<text x="167" y="229.6">Z</text>
<text x="176.2" y="231.7">Only for full</text>
<text x="166.9" y="235.7">Y</text>
<text x="174.3" y="234.6">duplex devices</text>
</g>
<g font-size="2.1" fill="#00f">
<text x="159.2" y="129.7">(1)</text>
<text x="191" y="129.7">(2)</text>
</g>
<g font-size="1.6">
<text x="123.9" y="199">IO</text>
<text x="144" y="199">CC</text>
</g>
</svg>
